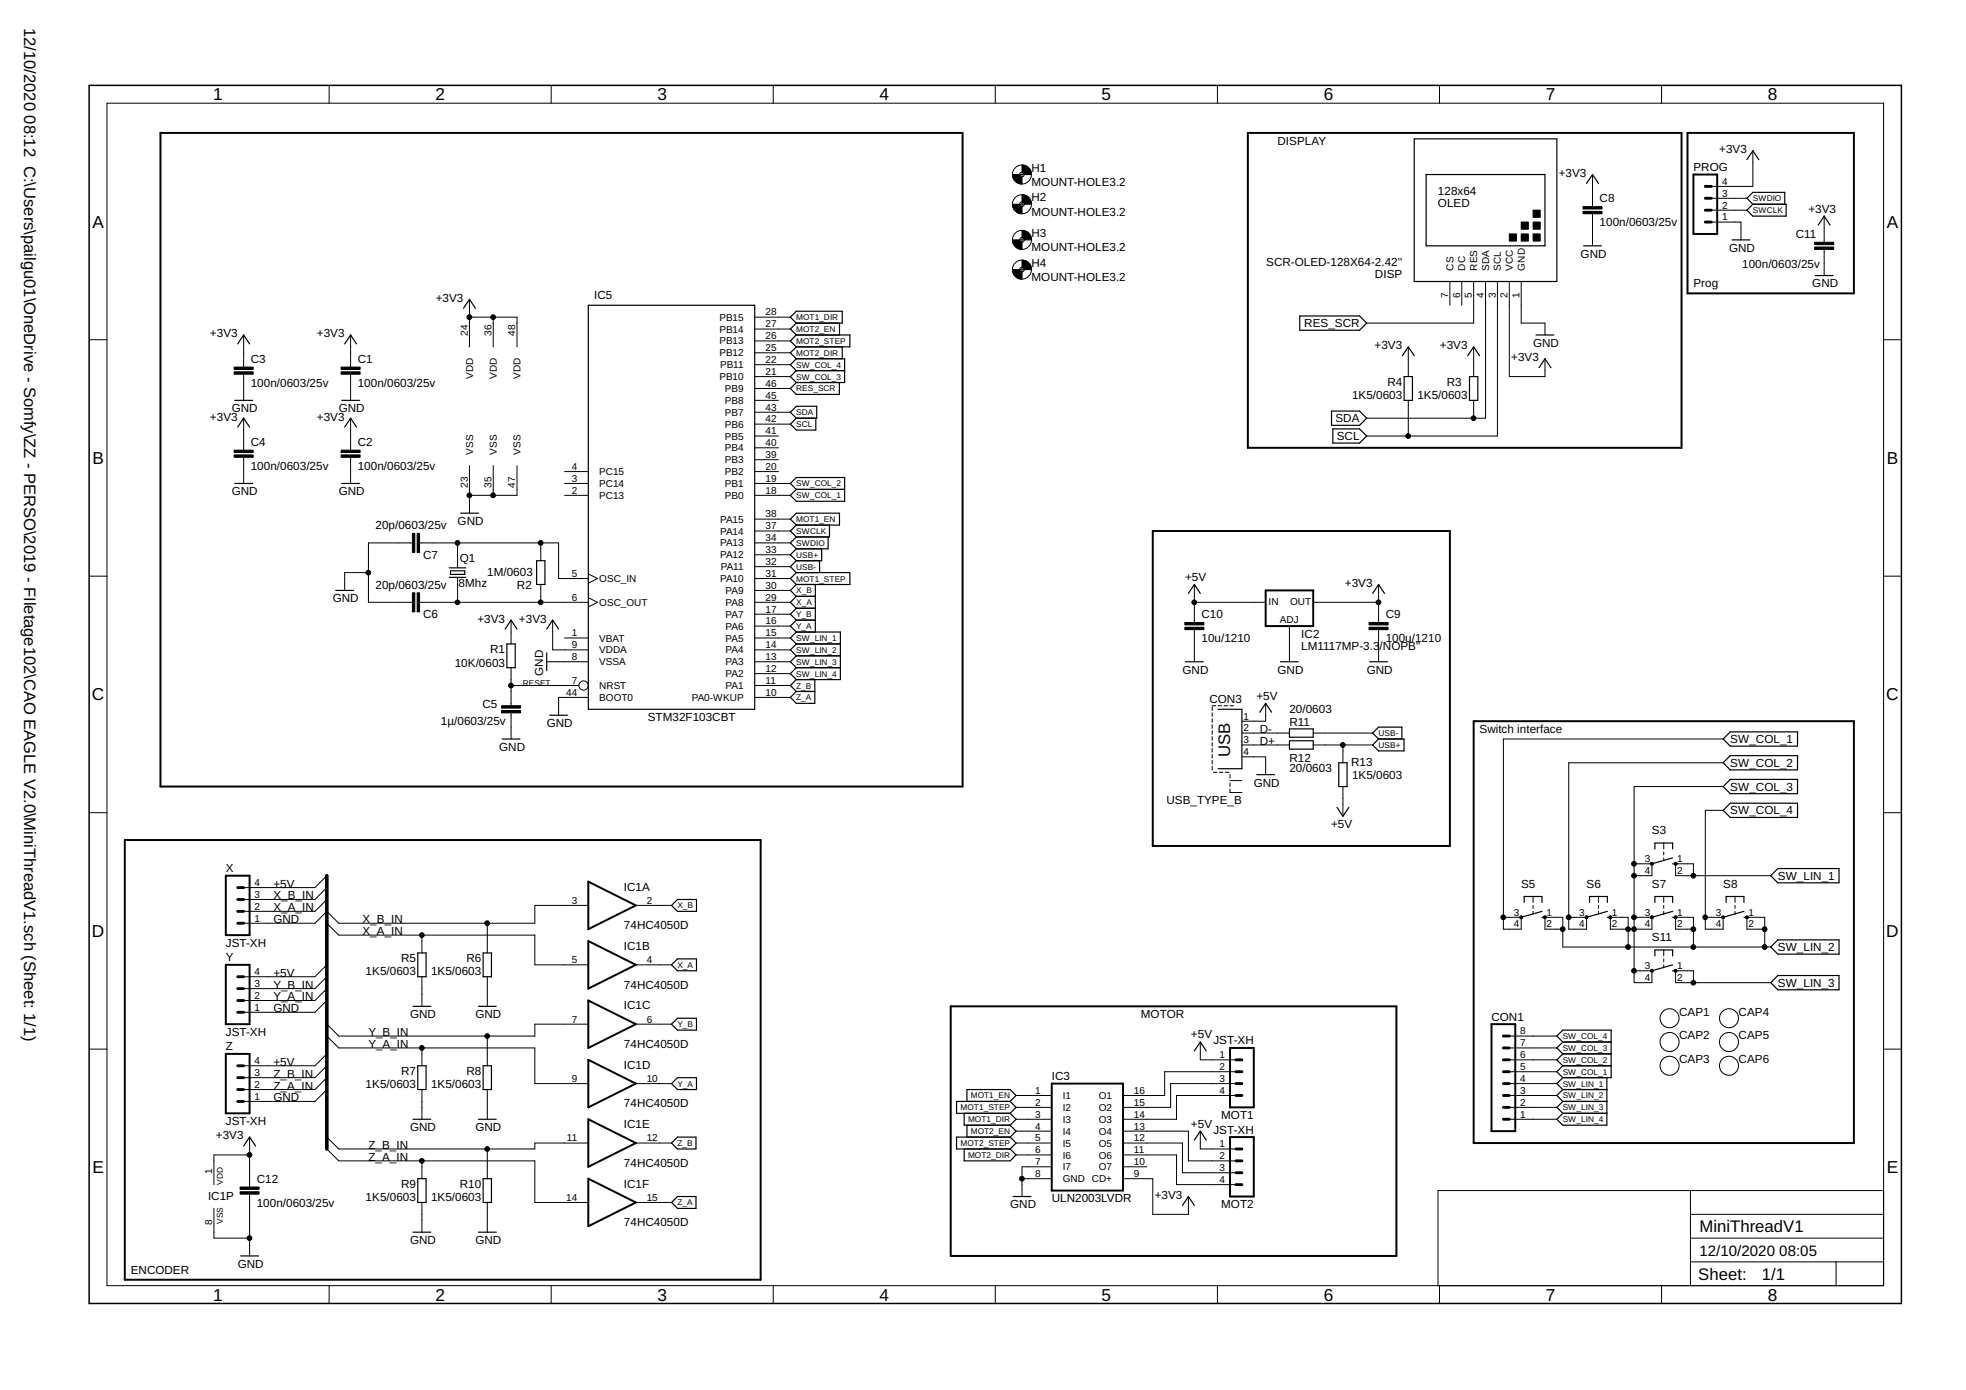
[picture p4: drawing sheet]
<svg xmlns="http://www.w3.org/2000/svg" width="420mm" height="297mm" viewBox="0 0 420 297" stroke-linecap="round" stroke-linejoin="round" font-family="sans-serif">
<g fill="none" stroke="#000" stroke-width=".42">
<path d="M34.3 28.4h171.4v139.7h-171.4zM266.7 28.4h92.7v67.3h-92.7zM360.6 28.4h35.6v34.3h-35.6zM361.9 37.3h5.1v12.7h-5.1zM246.4 113.5h63.5v67.3h-63.5zM270.5 126.2h10.1v7.6h-10.1zM314.9 154.1h81.3v90.2h-81.3zM26.7 179.5h135.9v94h-135.9zM48.3 187.1h5v12.7h-5zM125.7 188.4l10.2 5.1-10.2 5.1zM48.3 206.2h5v12.7h-5zM125.7 201.1l10.2 5.1-10.2 5.1z"/>
<path d="M125.7 213.8l10.2 5.1-10.2 5zM203.2 215.1h95.2v53.3h-95.2zM318.7 218.9h5.1v22.8h-5.1zM48.3 225.2h5v12.7h-5zM125.7 226.5l10.2 5.1-10.2 5zM125.7 239.2l10.2 5.1-10.2 5zM224.8 231.6h15.2v22.8h-15.2zM262.9 223.9h5v12.7h-5zM125.7 251.9l10.2 5.1-10.2 5zM262.9 243h5v12.7h-5z"/>
</g>
<g fill="none" stroke="#000" stroke-width=".25">
<path d="M302.2 29.7h30.5v30.5h-30.5zM304.8 37.3h25.4v15.2h-25.4zM339.1 39.2l1.2-1.9 1.3 1.9M373.3 34.1l1.3-1.9 1.3 1.9M338.4 52.5h3.8M370.2 51.3h3.8M373.3 44.9l1.3-1.3h7.1v2.6h-7.1zM374.6 43.6l-1.3-1.2 1.3-1.3h6.8v2.5M387.9 58.9h3.9M388.6 48.1l1.2-1.9 1.3 1.9M50.8 73.5l1.3-1.9 1.2 1.9M73.7 73.5l1.2-1.9 1.3 1.9"/>
<path d="M99.1 65.9l1.2-1.9 1.3 1.9M125.7 65.2h35.6v86.4h-35.6zM168.9 67.8l1.3-1.3h9.8v2.5h-9.8zM170.2 71.6h11.4v2.5h-11.4M170.2 69l-1.3 1.3 1.3 1.3M170.2 71.6l-1.3 1.3 1.3 1.2M170.2 74.1l-1.3 1.3 1.3 1.3M170.2 76.7h10.3v5h-10.3M170.2 79.2l-1.3 1.3 1.3 1.2M170.2 79.2h10.3M170.2 76.7l-1.3 1.2 1.3 1.3M179.4 69v2.6"/>
<path d="M180 74.1v2.6M277.8 67.5h12.8l1.5 1.5-1.5 1.6h-12.8zM299.7 76l1.3-1.9 1.2 1.9M313.7 76l1.2-1.9 1.3 1.9M328.3 71.6h3.8M328.9 78.6l1.3-1.9 1.2 1.9M50.2 85.6h3.8M50.8 91.3l1.3-1.9 1.2 1.9M73 85.6h3.8M73.7 91.3l1.2-1.9 1.3 1.9M168.9 88.1l1.3-1.3h4.3v2.6h-4.3zM170.2 89.4l-1.3 1.2 1.3 1.3h4.1v-2.5"/>
<path d="M170.2 81.7l-1.3 1.3 1.3 1.3h9.2v-2.6M284.6 87.8h6l1.5 1.6-1.5 1.5h-6zM284.8 91.7h5.8l1.5 1.5-1.5 1.5h-5.8zM300.1 80.5h1.8v5.1h-1.8zM314 80.5h1.8v5.1h-1.8zM50.2 103.3h3.8M73 103.3h3.8M98.4 109.7h3.8M114.7 119.8h1.8v5.1h-1.8zM168.9 110.9l1.3-1.2h9.2v2.5h-9.2zM168.9 103.3l1.3-1.3h10.3v5.1h-10.3l-1.3-1.2 1.3-1.3zM170.2 112.2l-1.3 1.3 1.3 1.2"/>
<path d="M170.2 114.7l-1.3 1.3 1.3 1.3M170.2 104.6h10.3M170.2 117.3l-1.3 1.3 1.3 1.2M170.2 119.8l-1.3 1.3 1.3 1.3M175.2 119.8v2.6M175.6 117.3v2.5h-5.4M177 114.7v2.6h-6.8M177.3 112.2v2.5h-7.1M71.8 126.2h3.8M96 121.3h3.6M96 123.4h3.6M96.3 122h3v.7h-3z"/>
<path d="M108 134.4l1.2-1.9 1.3 1.9M108.3 137.6h1.8v5.1h-1.8zM116.8 139.5v3.8M116.8 134.4l1.3-1.9 1.3 1.9M170.2 132.5l-1.3 1.3 1.3 1.3M170.2 132.5h4M170.2 135.1h9.4v10.1h-9.4M170.2 130l-1.3 1.3 1.3 1.2M170.2 130h4M170.2 127.4l-1.3 1.3 1.3 1.3M170.2 127.4h4M170.2 124.9l-1.3 1.3 1.3 1.2"/>
<path d="M170.2 122.4h11.4v2.5h-11.4M170.2 122.4l-1.3 1.2 1.3 1.3M170.2 135.1l-1.3 1.2 1.3 1.3M170.2 137.6h9.4M170.2 137.6l-1.3 1.3 1.3 1.2M174.2 124.9v10.2M254 126.8l1.2-1.9 1.3 1.9M293.3 126.8l1.3-1.9 1.3 1.9M107.3 157.9h3.8M117.5 152.8h3.8M170.2 147.8h3.9M170.2 145.2l-1.3 1.3 1.3 1.3"/>
<path d="M170.2 140.1h9.4M170.2 140.1l-1.3 1.3 1.3 1.3M170.2 142.7h9.4M170.2 142.7l-1.3 1.3 1.3 1.2M174.1 145.2v5.1h-3.9l-1.3-1.3 1.3-1.2M253.3 141.4h3.9M260.3 151.6h5.1v12.7h-5.1M269.2 152.2l1.3-1.9 1.3 1.9M273.7 141.4h3.8M275.6 155.8h5v1.7h-5zM275.6 158.3h5v1.8h-5zM292.7 141.4h3.8"/>
<path d="M293.3 159.2l1.3-1.3h5.5v2.6h-5.5zM294.6 157.9l-1.3-1.2 1.3-1.3h5v2.5M369.8 156.4h14.4v3h-14.4l-1.5-1.5zM268.6 165.5h3.8M285.7 172.5l1.3 1.9 1.3-1.9M286.1 163h1.8v5.1h-1.8zM369.8 161.5h14.4v3h-14.4l-1.5-1.5zM369.8 166.6h14.4v3h-14.4l-1.5-1.5zM369.8 171.6h14.4v3.1h-14.4l-1.5-1.5zM143.5 193.5l1.3-1.3h4v2.6h-4zM325.7 192.8v-1.2h3.8v1.2M329.5 196h.7"/>
<path d="M329.5 194.8l-4.4 1.2M339.7 192.8v-1.2h3.8v1.2M343.5 196h.6M343.5 194.8l-4.4 1.2M353.7 192.8v-1.2h3.8v1.2M353.7 181.4v-1.3h3.8v1.3M357.5 196h.6M357.5 194.8l-4.5 1.2M357.5 184.6h.6M357.5 183.3l-4.5 1.3M368.9 192.8v-1.2h3.8v1.2M372.7 196h.6"/>
<path d="M372.7 194.8l-4.4 1.2M379.9 185.6h13.1v3.1h-13.1l-1.5-1.6zM88.3 215.1h3.8M89.3 203.6h1.8v5.1h-1.8zM102.2 215.1h3.8M103.3 203.6h1.7v5.1h-1.7zM143.5 206.2l1.3-1.3h4v2.6h-4zM143.5 218.9l1.3-1.3h4v2.5h-4zM353.7 204.3v-1.3h3.8v1.3M357.5 207.5h.6M357.5 206.2l-4.5 1.3M379.9 200.9h13.1v3h-13.1l-1.5-1.5z"/>
<path d="M379.9 208.5h13.1v3h-13.1l-1.5-1.5zM88.3 239.2h3.8M89.3 227.8h1.8v5h-1.8zM102.2 239.2h3.8M103.3 227.8h1.7v5h-1.7zM143.5 231.6l1.3-1.3h4v2.5h-4zM206.1 237.9v2.6h9.8M206.7 235.4v-2.6h9.2l1.2 1.3-1.2 1.3M215.9 235.4h-11.5v2.5h11.5M215.9 235.4l1.2 1.2-1.2 1.3M215.9 237.9l1.2 1.3-1.2 1.3M255.2 224.6l1.3-1.9 1.3 1.9"/>
<path d="M334 222.7l-1.3-1.3 1.3-1.3h10.3v10.2h-10.3M334 232.8h9.4M334 235.4h9.4M334 237.9h9.4M334 227.8l-1.3 1.2 1.3 1.3M334 227.8h10.3M334 225.2l-1.3 1.3 1.3 1.3M334 225.2h10.3M334 222.7l-1.3 1.2 1.3 1.3M334 222.7h10.3M334 230.3l-1.3 1.3 1.3 1.2M334 232.8l-1.3 1.3 1.3 1.3"/>
<path d="M334 235.4l-1.3 1.2 1.3 1.3M343.4 230.3v10.2h-9.4l-1.3-1.3 1.3-1.3M52.1 244.9l1.2-1.9 1.3 1.9M89.3 251.9h1.8v5.1h-1.8zM103.3 251.9h1.7v5.1h-1.7zM143.5 257l1.3-1.3h3.9v2.5h-3.9zM143.5 244.3l1.3-1.3h3.9v2.5h-3.9zM206.1 245.5v2.6h9.8l1.2-1.3-1.2-1.3M206.7 240.5v2.5M215.9 243h-11.5v2.5h11.5M215.9 240.5l1.2 1.2-1.2 1.3M215.9 243l1.2 1.3-1.2 1.2"/>
<path d="M216.5 255.7h3.8M252.7 257.6l1.3-1.9 1.2 1.9M255.2 243.6l1.3-1.9 1.3 1.9M51.4 268.4h3.8M88.3 263.3h3.8M102.2 263.3h3.8"/>
</g>
<g fill="none" stroke="#000" stroke-width=".21">
<path d="M70.3 18.2v3.9M117.8 18.2v3.9M165.2 18.2v3.9M212.7 18.2v3.9M260.2 18.2v3.9M307.6 18.2v3.9M355.1 18.2v3.9M22.9 22.1h379.6v252.6h-379.6zM217.9 37.3h1M218.4 36.8v1M340.3 37.3v6.9M374.6 32.2v7.6h-8.9"/>
<path d="M217.9 43.6h1M217.9 51.3h1M217.9 57.6h1M218.4 43.1v1.1M218.4 50.8v1M218.4 57.1v1M340.3 45.7v6.8M365.7 47.5h6.4v3.8M365.7 44.9h7.6M365.7 42.4h7.6M389.8 46.2v5.6M389.8 53.3v5.6"/>
<path d="M19.1 72.6h3.8M52.1 71.6v6.8M52.1 80v5.6M74.9 71.6v6.8M74.9 80v5.6M100.3 67.8h10.2v6.3M100.3 64v10.1M105.4 67.8v6.3M161.3 77.9h7.6M161.3 75.4h7.6M161.3 72.9h7.6M161.3 70.3h7.6"/>
<path d="M161.3 67.8h7.6M301 74.1v6.4M309.9 60.2v5M312.4 60.2v5M314.9 60.2v8.8h-22.8M314.9 74.1v6.4M317.5 60.2v29.2h-25.4M320 60.2v33h-27.9M322.6 60.2v20.3h7.6v-3.8M325.1 60.2v8.8h5.1v2.6M402.5 72.6h3.9M52.1 89.4v6.8"/>
<path d="M52.1 97.7v5.6M74.9 89.4v6.8M74.9 97.7v5.6M100.3 99.5v10.2M105.4 99.5v6.4M110.5 99.5v6.4h-10.2M161.3 98.2h5.1M161.3 95.7h5.1M161.3 93.2h5.1M161.3 90.6h7.6M161.3 88.1h7.6M161.3 85.6h5.1"/>
<path d="M161.3 83h7.6M161.3 80.5h7.6M301 85.6v7.6M314.9 85.6v3.8M88.1 116h-9.4v12.7h9.4M89.7 116h29.7v7.6h6.3M97.8 116v5.3M115.6 116v3.8M120.7 105.9h5M120.7 103.3h5M120.7 100.8h5M161.3 116h7.6"/>
<path d="M161.3 113.5h7.6M161.3 105.9h7.6M161.3 110.9h7.6M161.3 103.3h7.6M161.3 100.8h5.1M161.3 118.6h7.6M19.1 123.1h3.8M78.7 122.4h-5v3.8M89.7 128.7h36M97.8 123.4v5.3M109.2 132.5v5.1M115.6 124.9v3.8"/>
<path d="M118.1 132.5v6.4h7.6M120.7 136.3h5M125.7 122.6l2 1-2 1M125.7 127.7l2 1-2 1M161.3 128.7h7.6M161.3 138.9h7.6M161.3 136.3h7.6M161.3 133.8h7.6M161.3 131.3h7.6M161.3 126.2h7.6M161.3 123.6h7.6M161.3 121.1h7.6"/>
<path d="M255.2 128.7h15.3M255.2 124.9v8.1M255.2 134.6v6.8M275.6 133.8v7.6M280.6 128.7h14M294.6 124.9v8.1M294.6 134.6v6.8M402.5 123.1h3.9M109.2 142.7v8.1M109.2 152.3v5.6M109.2 146.5h14.5M116.8 141.4h8.9"/>
<path d="M125.7 149h-6.3v3.8M161.3 149h7.6M161.3 146.5h7.6M161.3 144h7.6M161.3 141.4h7.6M259.1 151.1v.7M259.1 152.3v.8M259.1 153.6v.8M259.1 154.9v.7M259.1 156.1v.8M259.1 157.4v.8M259.1 158.7v.7"/>
<path d="M259.1 160v.7M259.1 150.8h.7M260.3 150.8h.8M261.6 150.8h.8M262.9 150.8h.7M265.4 156.7h10.2M265.4 159.2h10.2M270.5 150.3v3.8h-5.1M280.6 156.7h12.7M280.6 159.2h12.7M287 159.2v3.8M368.3 157.9h-47v40.7h3.8v-2.6h-3.8"/>
<path d="M19.1 173.7h3.8M259.1 161.2v.8M259.1 162.5v.8M259.1 163.8v.7M259.3 165h.8M260.6 165h.7M261.9 165h.7M262.9 165.5v.8M262.9 167.3v.8M262.9 168.6v.8h2.5M262.9 166.8h2.5M265.4 161.7h5.1v3.8"/>
<path d="M287 168.1v6.3M368.3 163h-33v35.6h3.8v-2.6h-3.8M368.3 173.2h-3.9v25.4h3.9v-2.6h-3.9M368.3 168.1h-19.1v41.9h3.8v-2.5h-3.8M402.5 173.7h3.9M69.9 192.2l-2.6 2.6h-15.2M69.9 189.7l-2.6 2.5h-15.2M69.9 187.1l-2.6 2.6h-15.2M69.9 197.3l2.5 2.5h41.9v6.4h11.4M90.2 199.8v3.8M104.1 197.3v6.3M125.7 193.5h-11.4v3.8h-41.9l-2.5-2.5-2.6 2.5h-15.2"/>
<path d="M135.9 193.5h7.6M327.6 191.6v1.2M327.6 193.5v.6M327.6 194.8v.6M334 198.6h-3.8v-2.6h3.8v6.4h44.4M341.6 191.6v1.2M341.6 193.5v.6M341.6 194.8v.6M348 198.6h-3.9v-2.6h3.9v6.4M349.2 196h3.8v2.6h-3.8M349.2 184.6h3.8v2.5h-3.8M355.6 180.1v1.3"/>
<path d="M355.6 182.1v.6M355.6 183.3v.7M355.6 191.6v1.2M355.6 193.5v.6M355.6 194.8v.6M361.9 198.6h-3.8v-2.6h3.8v6.4M361.9 187.1v-2.5h-3.8v2.5h20.3M370.8 191.6v1.2M370.8 193.5v.6M370.8 194.8v.6M377.1 198.6h-3.8v-2.6h3.8v6.4M69.9 218.9l2.5 2.5h41.9v-2.5h11.4"/>
<path d="M69.9 213.8l-2.6 2.5h-15.2M69.9 211.3l-2.6 2.5h-15.2M69.9 208.7l-2.6 2.6h-15.2M69.9 206.2l-2.6 2.5h-15.2M90.2 208.7v6.4M104.1 208.7v6.4M135.9 206.2h7.6M135.9 218.9h7.6M355.6 203v1.3M355.6 204.9v.6M355.6 206.2v.6M361.9 210v-2.5h-3.8v2.5h20.3"/>
<path d="M19.1 224.2h3.8M69.9 221.4l2.5 2.5h41.9v7.7h11.4M69.9 232.8l-2.6 2.6h-15.2M69.9 230.3l-2.6 2.5h-15.2M69.9 227.8l-2.6 2.5h-15.2M69.9 225.2l-2.6 2.6h-15.2M90.2 223.9v3.9M90.2 232.8v6.4M104.1 221.4v6.4M104.1 232.8v6.4M135.9 231.6h7.6M217.1 239.2h7.7"/>
<path d="M217.1 236.6h7.7M217.1 234.1h7.7M256.5 222.7v3.8h7.6M264.1 234.1h-12.7v5.1h-11.4M264.1 231.6h-13.9v5h-10.2M264.1 229h-15.2v5.1h-8.9M322.6 239.2h10.1M322.6 236.6h10.1M322.6 234.1h10.1M322.6 231.6h10.1M322.6 229h10.1M322.6 226.5h10.1"/>
<path d="M322.6 223.9h10.1M322.6 221.4h10.1M402.5 224.2h3.9M45.7 258.2v6.4h7.6M53.3 243v10.7M53.3 255.2v13.2M53.3 246.8h-7.6v6.4M69.9 243l2.5 2.5h41.9v-1.2h11.4M69.9 245.5l2.5 2.6h41.9v8.9h11.4M90.2 248.1v3.8M90.2 257v6.3M104.1 245.5v6.4"/>
<path d="M104.1 257v6.3M135.9 244.3h7.6M135.9 257h7.6M217.1 241.7h7.7M217.1 244.3h7.7M217.1 246.8h7.7M218.4 251.9h6.4M224.8 249.3h-6.4v6.4M240 251.9h6.4v7.6h7.6v-3.8M240 241.7h14v6.4h10.1M240 244.3h12.7v6.3h11.4M240 246.8h11.4v6.4h12.7"/>
<path d="M240 249.3h5.1M256.5 241.7v3.8h7.6M361.3 254.4v20.3M361.3 259.5h41.2M402.5 254.4h-95.2v20.3M70.3 274.7v3.9M117.8 274.7v3.9M165.2 274.7v3.9M212.7 274.7v3.9M260.2 274.7v3.9M307.6 274.7v3.9M355.1 274.7v3.9"/>
<path d="M361.3 269.7h41.2M361.3 264.6h41.2M392.4 269.7v5"/>
<circle cx="218.4" cy="37.3" r=".51"/>
<circle cx="218.4" cy="37.3" r="2.03"/>
<circle cx="218.4" cy="43.6" r="2.03"/>
<circle cx="218.4" cy="57.6" r=".51"/>
<circle cx="218.4" cy="57.6" r="2.03"/>
<circle cx="218.4" cy="51.3" r="2.03"/>
<circle cx="218.4" cy="43.6" r=".51"/>
<circle cx="218.4" cy="51.3" r=".51"/>
<circle cx="124.7" cy="146.5" r=".99"/>
<circle cx="356.8" cy="217.6" r="2.03"/>
<circle cx="369.5" cy="217.6" r="2.03"/>
<circle cx="356.8" cy="227.8" r="2.03"/>
<circle cx="356.8" cy="222.7" r="2.03"/>
<circle cx="369.5" cy="222.7" r="2.03"/>
<circle cx="369.5" cy="227.8" r="2.03"/>
</g>
<g fill="#000" stroke="#000" stroke-width=".21">
<path d="M322.6 50h1.5v1.5h-1.5zM325.1 50h1.5v1.5h-1.5zM325.1 47.5h1.5v1.5h-1.5zM327.6 50h1.6v1.5h-1.6zM327.6 47.5h1.6v1.5h-1.6zM327.6 44.9h1.6v1.5h-1.6zM338.3 45.2h4.1v.5h-4.1zM338.3 44.2h4.1v.5h-4.1zM387.8 52.8h4.1v.5h-4.1zM387.8 51.8h4.1v.5h-4.1zM50 79.5h4.1v.5h-4.1zM50 78.4h4.1v.6h-4.1z"/>
<path d="M72.9 79.5h4.1v.5h-4.1zM72.9 78.4h4.1v.6h-4.1zM50 97.2h4.1v.5h-4.1zM50 96.2h4.1v.5h-4.1zM72.9 97.2h4.1v.5h-4.1zM72.9 96.2h4.1v.5h-4.1zM88.1 114h.5v4h-.5zM89.2 114h.5v4h-.5zM88.1 126.7h.5v4h-.5zM89.2 126.7h.5v4h-.5zM253.2 134h4.1v.6h-4.1zM253.2 133h4.1v.5h-4.1z"/>
<path d="M292.6 134h4.1v.6h-4.1zM292.6 133h4.1v.5h-4.1zM107.2 151.8h4.1v.5h-4.1zM107.2 150.8h4.1v.5h-4.1zM51.3 254.7h4.1v.5h-4.1zM51.3 253.7h4.1v.5h-4.1z"/>
</g>
<g fill="#000" stroke="#000" stroke-width=".21">
<path d="M216.4 37.3h1.5l.1 .3 .4 .2v1.5a2 2 0 0 1-2-2z" fill-rule="evenodd"/>
<path d="M218.4 35.3a2 2 0 0 1 2.1 2h-1.6l-.1-.3-.4-.2z" fill-rule="evenodd"/>
<path d="M216.4 43.6h1.5l.1 .3 .4 .3v1.5a2.04 2.04 0 0 1-2-2.1z" fill-rule="evenodd"/>
<path d="M216.4 51.3h1.5l.1 .3 .4 .2v1.5a2.04 2.04 0 0 1-2-2z" fill-rule="evenodd"/>
<path d="M216.4 57.6h1.5l.1 .3 .4 .2v1.5a2.04 2.04 0 0 1-2-2z" fill-rule="evenodd"/>
<path d="M218.4 41.6a2 2 0 0 1 2.1 2h-1.6l-.1-.3-.4-.2z" fill-rule="evenodd"/>
<path d="M218.4 49.2a2 2 0 0 1 2.1 2.1h-1.6l-.1-.3-.4-.2z" fill-rule="evenodd"/>
<path d="M218.4 55.6a2 2 0 0 1 2.1 2h-1.6l-.1-.3-.4-.2z" fill-rule="evenodd"/>
<path d="M352.8 195.8h.5v.5h-.5z" fill-rule="evenodd"/>
<path d="M352.8 184.4h.5v.4h-.5z" fill-rule="evenodd"/>
<path d="M357.9 195.8h.5v.5h-.5z" fill-rule="evenodd"/>
<path d="M357.9 184.4h.5v.4h-.5z" fill-rule="evenodd"/>
<path d="M352.8 207.2h.5v.5h-.5z" fill-rule="evenodd"/>
<path d="M357.9 207.2h.5v.5h-.5z" fill-rule="evenodd"/>
<circle cx="100.3" cy="67.8" r=".51"/>
<circle cx="105.4" cy="67.8" r=".51"/>
<circle cx="300.9" cy="93.2" r=".51"/>
<circle cx="314.9" cy="89.4" r=".51"/>
<circle cx="97.8" cy="116" r=".51"/>
<circle cx="100.3" cy="105.9" r=".51"/>
<circle cx="105.4" cy="105.9" r=".51"/>
<circle cx="115.5" cy="116" r=".51"/>
<circle cx="78.7" cy="122.4" r=".51"/>
<circle cx="97.8" cy="128.7" r=".51"/>
<circle cx="115.5" cy="128.7" r=".51"/>
<circle cx="255.2" cy="128.7" r=".51"/>
<circle cx="294.6" cy="128.7" r=".51"/>
<circle cx="109.2" cy="146.5" r=".51"/>
<circle cx="287" cy="159.2" r=".51"/>
<circle cx="90.1" cy="199.8" r=".51"/>
<circle cx="104.1" cy="197.3" r=".51"/>
<circle cx="321.3" cy="196" r=".51"/>
<circle cx="325.1" cy="196" r=".33"/>
<circle cx="330.2" cy="196" r=".33"/>
<circle cx="334" cy="198.6" r=".51"/>
<circle cx="335.2" cy="196" r=".51"/>
<circle cx="339.1" cy="196" r=".33"/>
<circle cx="344.1" cy="196" r=".33"/>
<circle cx="347.9" cy="198.6" r=".51"/>
<circle cx="349.2" cy="196" r=".51"/>
<circle cx="349.2" cy="198.6" r=".51"/>
<circle cx="349.2" cy="187.1" r=".51"/>
<circle cx="349.2" cy="184.6" r=".51"/>
<circle cx="361.9" cy="187.1" r=".51"/>
<circle cx="361.9" cy="198.6" r=".51"/>
<circle cx="364.4" cy="196" r=".51"/>
<circle cx="368.3" cy="196" r=".33"/>
<circle cx="373.3" cy="196" r=".33"/>
<circle cx="377.1" cy="198.6" r=".51"/>
<circle cx="347.9" cy="202.4" r=".51"/>
<circle cx="349.2" cy="207.5" r=".51"/>
<circle cx="361.9" cy="202.4" r=".51"/>
<circle cx="361.9" cy="210" r=".51"/>
<circle cx="377.1" cy="202.4" r=".51"/>
<circle cx="90.1" cy="223.9" r=".51"/>
<circle cx="104.1" cy="221.4" r=".51"/>
<circle cx="53.3" cy="246.8" r=".51"/>
<circle cx="90.1" cy="248.1" r=".51"/>
<circle cx="104.1" cy="245.5" r=".51"/>
<circle cx="218.4" cy="251.9" r=".51"/>
<circle cx="53.3" cy="264.6" r=".51"/>
</g>
<path d="M19.1 18.2h387.3v260.4h-387.3z" fill="none" stroke="#000" stroke-width=".32"/>
<g fill="none" stroke="#000" stroke-width=".61">
<path d="M364.4 39.8h1.3M364.4 42.4h1.3M364.4 44.9h1.3M364.4 47.5h1.3M50.8 192.2h1.3M50.8 194.8h1.3M50.8 197.3h1.3M50.8 189.7h1.3M50.8 211.3h1.3M50.8 213.8h1.3M50.8 216.3h1.3M50.8 208.7h1.3"/>
<path d="M50.8 230.3h1.3M50.8 232.8h1.3M50.8 235.4h1.3M50.8 227.8h1.3M264.1 234.1h1.3M264.1 229h1.3M264.1 231.6h1.3M264.1 226.5h1.3M321.3 234.1h1.3M321.3 236.6h1.3M321.3 239.2h1.3M321.3 229h1.3"/>
<path d="M321.3 231.6h1.3M321.3 221.4h1.3M321.3 223.9h1.3M321.3 226.5h1.3M264.1 250.6h1.3M264.1 248.1h1.3M264.1 245.5h1.3M264.1 253.2h1.3"/>
</g>
<path d="M69.9 187.1v58.4" fill="none" stroke="#000" stroke-width=".76"/>
<g font-size="3.7">
<text x="45.6" y="21.4">1</text>
<text x="93" y="21.4">2</text>
<text x="140.5" y="21.4">3</text>
<text x="188" y="21.4">4</text>
<text x="235.4" y="21.4">5</text>
<text x="282.9" y="21.4">6</text>
<text x="330.3" y="21.4">7</text>
<text x="377.8" y="21.4">8</text>
<text x="19.7" y="48.6">A</text>
<text x="403.2" y="48.6">A</text>
<text x="19.7" y="99.2">B</text>
<text x="403.2" y="99.2">B</text>
<text x="19.6" y="149.7">C</text>
<text x="403.1" y="149.7">C</text>
<text x="19.6" y="200.2">D</text>
<text x="403.1" y="200.2">D</text>
<text x="19.7" y="250.8">E</text>
<text x="403.2" y="250.8">E</text>
<text x="45.6" y="277.9">1</text>
<text x="93" y="277.9">2</text>
<text x="140.5" y="277.9">3</text>
<text x="188" y="277.9">4</text>
<text x="235.4" y="277.9">5</text>
<text x="282.9" y="277.9">6</text>
<text x="330.3" y="277.9">7</text>
<text x="377.8" y="277.9">8</text>
</g>
<g font-size="3.6">
<text x="262.9" y="161.7" transform="rotate(-90 262.9 161.7)">USB</text>
<text x="363.2" y="263.3">MiniThreadV1</text>
<text x="362.9" y="273.6">Sheet:</text>
<text x="376.5" y="273.5">1/1</text>
</g>
<g font-size="3.5">
<text x="5.2" y="6" transform="rotate(90 5.2 6)">12/10/2020</text>
<text x="5.2" y="24.7" transform="rotate(90 5.2 24.7)">08:12 C:\Users\pailgu01\OneDrive - Somfy\ZZ - PERSO\2019 - FIletage102\CAO EAGLE V2.0\MiniThreadV1.sch (Sheet: 1/1)</text>
</g>
<g font-size="3.2">
<text x="363.2" y="268.4">12/10/2020</text>
<text x="380.2" y="268.4">08:05</text>
</g>
<g font-size="2.5">
<text x="273" y="30.9">DISPLAY</text>
<text x="367.4" y="32.7">+3V3</text>
<text x="220.5" y="39.8">MOUNT-HOLE3.2</text>
<text x="220.5" y="36.7">H1</text>
<text x="307.3" y="41.6">128x64</text>
<text x="333.1" y="37.8">+3V3</text>
<text x="361.9" y="36.5">PROG</text>
<text x="220.5" y="46.1">MOUNT-HOLE3.2</text>
<text x="220.5" y="43.1">H2</text>
<text x="307.3" y="44.2">OLED</text>
<text x="341.9" y="43.3">C8</text>
<text x="386.5" y="45.4">+3V3</text>
<text x="220.5" y="53.7">MOUNT-HOLE3.2</text>
<text x="220.5" y="50.7">H3</text>
<text x="341.9" y="48.3">100n/0603/25v</text>
<text x="369.5" y="53.8">GND</text>
<text x="383.8" y="50.9">C11</text>
<text x="220.5" y="57">H4</text>
<text x="270.6" y="56.8">SCR-OLED-128X64-2.42''</text>
<text x="293.9" y="59.4">DISP</text>
<text x="337.8" y="55.1">GND</text>
<text x="372.3" y="57.2">100n/0603/25v</text>
<text x="93.1" y="64.5">+3V3</text>
<text x="127" y="64">IC5</text>
<text x="220.5" y="60.1">MOUNT-HOLE3.2</text>
<text x="361.9" y="61.4">Prog</text>
<text x="387.3" y="61.4">GND</text>
<text x="278.7" y="69.9">RES_SCR</text>
<text x="44.9" y="72.1">+3V3</text>
<text x="53.6" y="77.5">C3</text>
<text x="67.7" y="72.1">+3V3</text>
<text x="76.5" y="77.5">C1</text>
<text x="293.8" y="74.6">+3V3</text>
<text x="307.7" y="74.6">+3V3</text>
<text x="323" y="77.2">+3V3</text>
<text x="327.6" y="74.1">GND</text>
<text x="53.6" y="82.6">100n/0603/25v</text>
<text x="76.5" y="82.6">100n/0603/25v</text>
<text x="296.5" y="82.5">R4</text>
<text x="309.2" y="82.5">R3</text>
<text x="44.9" y="89.9">+3V3</text>
<text x="49.5" y="88.1">GND</text>
<text x="67.7" y="89.9">+3V3</text>
<text x="72.4" y="88.1">GND</text>
<text x="288.9" y="85.3">1K5/0603</text>
<text x="302.9" y="85.3">1K5/0603</text>
<text x="53.6" y="95.3">C4</text>
<text x="76.5" y="95.3">C2</text>
<text x="285.4" y="90.2">SDA</text>
<text x="285.7" y="94.1">SCL</text>
<text x="53.6" y="100.4">100n/0603/25v</text>
<text x="76.5" y="100.4">100n/0603/25v</text>
<text x="49.5" y="105.9">GND</text>
<text x="72.4" y="105.9">GND</text>
<text x="80.3" y="113.1">20p/0603/25v</text>
<text x="97.8" y="112.2">GND</text>
<text x="90.4" y="119.4">C7</text>
<text x="80.3" y="125.8">20p/0603/25v</text>
<text x="98" y="125.4">8Mhz</text>
<text x="98.3" y="120.1">Q1</text>
<text x="104.1" y="123.1">1M/0603</text>
<text x="110.5" y="126">R2</text>
<text x="253.3" y="124.1">+5V</text>
<text x="287.4" y="125.4">+3V3</text>
<text x="71.1" y="128.7">GND</text>
<text x="90.4" y="132.1">C6</text>
<text x="102" y="133">+3V3</text>
<text x="110.9" y="133">+3V3</text>
<text x="256.8" y="137.2">10u/1210</text>
<text x="256.8" y="132.1">C10</text>
<text x="278.1" y="136.3">IC2</text>
<text x="296.1" y="137.2">100u/1210</text>
<text x="296.1" y="132.1">C9</text>
<text x="97.2" y="142.4">10K/0603</text>
<text x="104.8" y="139.6">R1</text>
<text x="252.7" y="144">GND</text>
<text x="273" y="144">GND</text>
<text x="278.1" y="138.9">LM1117MP-3.3</text>
<text x="292.1" y="144">GND</text>
<text x="294.9" y="138.9">/NOPB&quot;</text>
<text x="116.1" y="144.4" transform="rotate(-90 116.1 144.4)">GND</text>
<text x="268.5" y="149.5">+5V</text>
<text x="94.2" y="155">1µ/0603/25v</text>
<text x="103.1" y="151.2">C5</text>
<text x="116.8" y="155.4">GND</text>
<text x="138.4" y="154.1">STM32F103CBT</text>
<text x="258.5" y="150.3">CON3</text>
<text x="275.6" y="152.3">20/0603</text>
<text x="275.6" y="155.2">R11</text>
<text x="106.7" y="160.5">GND</text>
<text x="269.2" y="159.2">D+</text>
<text x="269.2" y="156.7">D-</text>
<text x="316.2" y="156.7">Switch interface</text>
<text x="369.8" y="158.8">SW_COL_1</text>
<text x="275.6" y="165">20/0603</text>
<text x="275.6" y="162.8">R12</text>
<text x="288.8" y="163.7">R13</text>
<text x="288.9" y="166.6">1K5/0603</text>
<text x="369.8" y="163.9">SW_COL_2</text>
<text x="249.3" y="171.9">USB_TYPE_B</text>
<text x="267.9" y="168.1">GND</text>
<text x="369.8" y="169">SW_COL_3</text>
<text x="284.5" y="177">+5V</text>
<text x="353" y="178.2">S3</text>
<text x="369.8" y="174">SW_COL_4</text>
<text x="48.3" y="186.4">X</text>
<text x="58.4" y="189.7">+5V</text>
<text x="133.3" y="190.3">IC1A</text>
<text x="325.1" y="189.7">S5</text>
<text x="339.1" y="189.7">S6</text>
<text x="353" y="189.7">S7</text>
<text x="368.3" y="189.7">S8</text>
<text x="379.9" y="188">SW_LIN_1</text>
<text x="58.4" y="197.3">GND</text>
<text x="58.4" y="192.2">X_B_IN</text>
<text x="58.4" y="194.7">X_A_IN</text>
<text x="77.5" y="197.3">X_B_IN</text>
<text x="48.3" y="202.4">JST-XH</text>
<text x="77.5" y="199.8">X_A_IN</text>
<text x="133.3" y="198.6">74HC4050D</text>
<text x="133.3" y="203">IC1B</text>
<text x="353" y="201.1">S11</text>
<text x="379.9" y="203.3">SW_LIN_2</text>
<text x="48.3" y="205.4">Y</text>
<text x="58.4" y="208.7">+5V</text>
<text x="78.1" y="208.5">1K5/0603</text>
<text x="85.7" y="205.6">R5</text>
<text x="92.1" y="208.5">1K5/0603</text>
<text x="99.7" y="205.6">R6</text>
<text x="58.4" y="211.3">Y_B_IN</text>
<text x="58.4" y="213.8">Y_A_IN</text>
<text x="133.3" y="211.3">74HC4050D</text>
<text x="133.3" y="215.7">IC1C</text>
<text x="379.9" y="210.9">SW_LIN_3</text>
<text x="48.3" y="221.4">JST-XH</text>
<text x="58.4" y="216.3">GND</text>
<text x="78.7" y="221.4">Y_B_IN</text>
<text x="87.6" y="217.6">GND</text>
<text x="101.6" y="217.6">GND</text>
<text x="243.8" y="217.6">MOTOR</text>
<text x="254.5" y="221.9">+5V</text>
<text x="318.7" y="218.1">CON1</text>
<text x="358.9" y="217">CAP1</text>
<text x="371.6" y="217">CAP4</text>
<text x="48.3" y="224.5">Z</text>
<text x="58.4" y="227.8">+5V</text>
<text x="78.7" y="224">Y_A_IN</text>
<text x="133.3" y="224">74HC4050D</text>
<text x="259.3" y="223.2">JST-XH</text>
<text x="358.9" y="222.1">CAP2</text>
<text x="358.9" y="227.2">CAP3</text>
<text x="371.6" y="222.1">CAP5</text>
<text x="371.6" y="227.2">CAP6</text>
<text x="58.4" y="230.3">Z_B_IN</text>
<text x="58.4" y="232.8">Z_A_IN</text>
<text x="78.1" y="232.6">1K5/0603</text>
<text x="85.7" y="229.8">R7</text>
<text x="92.1" y="232.6">1K5/0603</text>
<text x="99.7" y="229.8">R8</text>
<text x="133.3" y="228.4">IC1D</text>
<text x="224.8" y="230.8">IC3</text>
<text x="58.4" y="235.4">GND</text>
<text x="133.3" y="236.6">74HC4050D</text>
<text x="261" y="239.2">MOT1</text>
<text x="46.1" y="243.5">+3V3</text>
<text x="48.3" y="240.5">JST-XH</text>
<text x="78.7" y="245.5">Z_B_IN</text>
<text x="87.6" y="241.7">GND</text>
<text x="101.6" y="241.7">GND</text>
<text x="133.3" y="241.1">IC1E</text>
<text x="254.5" y="241">+5V</text>
<text x="259.3" y="242.2">JST-XH</text>
<text x="78.7" y="248.1">Z_A_IN</text>
<text x="133.3" y="249.3">74HC4050D</text>
<text x="44.5" y="256.3">IC1P</text>
<text x="54.9" y="257.9">100n/0603/25v</text>
<text x="54.9" y="252.8">C12</text>
<text x="78.1" y="256.7">1K5/0603</text>
<text x="85.7" y="253.9">R9</text>
<text x="92.1" y="256.7">1K5/0603</text>
<text x="98.3" y="253.9">R10</text>
<text x="133.3" y="253.8">IC1F</text>
<text x="224.8" y="257">ULN2003LVDR</text>
<text x="246.8" y="256.2">+3V3</text>
<text x="133.3" y="262">74HC4050D</text>
<text x="215.9" y="258.2">GND</text>
<text x="261" y="258.2">MOT2</text>
<text x="87.6" y="265.9">GND</text>
<text x="101.6" y="265.9">GND</text>
<text x="27.9" y="272.2">ENCODER</text>
<text x="50.8" y="270.9">GND</text>
</g>
<g font-size="2.1">
<text x="368.1" y="39.5">4</text>
<text x="368.1" y="47.1">1</text>
<text x="368.1" y="44.6">2</text>
<text x="368.1" y="42">3</text>
<text x="310.6" y="57.8" transform="rotate(-90 310.6 57.8)">CS</text>
<text x="313.2" y="57.8" transform="rotate(-90 313.2 57.8)">DC</text>
<text x="315.7" y="57.8" transform="rotate(-90 315.7 57.8)">RES</text>
<text x="318.2" y="57.8" transform="rotate(-90 318.2 57.8)">SDA</text>
<text x="320.8" y="57.8" transform="rotate(-90 320.8 57.8)">SCL</text>
<text x="323.3" y="57.8" transform="rotate(-90 323.3 57.8)">VCC</text>
<text x="325.9" y="57.8" transform="rotate(-90 325.9 57.8)">GND</text>
<text x="309.5" y="63.7" transform="rotate(-90 309.5 63.7)">7</text>
<text x="312" y="63.7" transform="rotate(-90 312 63.7)">6</text>
<text x="314.6" y="63.7" transform="rotate(-90 314.6 63.7)">5</text>
<text x="317.1" y="63.7" transform="rotate(-90 317.1 63.7)">4</text>
<text x="319.7" y="63.7" transform="rotate(-90 319.7 63.7)">3</text>
<text x="322.2" y="63.7" transform="rotate(-90 322.2 63.7)">2</text>
<text x="324.7" y="63.7" transform="rotate(-90 324.7 63.7)">1</text>
<text x="100" y="71.8" transform="rotate(-90 100 71.8)">24</text>
<text x="105.1" y="71.8" transform="rotate(-90 105.1 71.8)">36</text>
<text x="110.1" y="71.8" transform="rotate(-90 110.1 71.8)">48</text>
<text x="153.7" y="71.1">PB14</text>
<text x="153.7" y="68.5">PB15</text>
<text x="163.6" y="70">27</text>
<text x="163.6" y="67.4">28</text>
<text x="153.7" y="76.2">PB12</text>
<text x="153.7" y="73.6">PB13</text>
<text x="163.6" y="77.6">22</text>
<text x="163.6" y="75">25</text>
<text x="163.6" y="72.5">26</text>
<text x="101.1" y="81" transform="rotate(-90 101.1 81)">VDD</text>
<text x="106.2" y="81" transform="rotate(-90 106.2 81)">VDD</text>
<text x="111.2" y="81" transform="rotate(-90 111.2 81)">VDD</text>
<text x="153.7" y="81.2">PB10</text>
<text x="153.9" y="78.7">PB11</text>
<text x="154.9" y="83.8">PB9</text>
<text x="163.6" y="82.7">46</text>
<text x="163.6" y="80.1">21</text>
<text x="154.9" y="88.8">PB7</text>
<text x="154.9" y="86.3">PB8</text>
<text x="163.6" y="87.7">43</text>
<text x="163.6" y="85.2">45</text>
<text x="154.9" y="93.9">PB5</text>
<text x="154.9" y="91.4">PB6</text>
<text x="163.6" y="95.3">40</text>
<text x="163.6" y="92.8">41</text>
<text x="163.6" y="90.3">42</text>
<text x="101.1" y="97.2" transform="rotate(-90 101.1 97.2)">VSS</text>
<text x="106.2" y="97.2" transform="rotate(-90 106.2 97.2)">VSS</text>
<text x="111.2" y="97.2" transform="rotate(-90 111.2 97.2)">VSS</text>
<text x="122.2" y="100.4">4</text>
<text x="128.1" y="101.5">PC15</text>
<text x="154.9" y="101.5">PB2</text>
<text x="154.9" y="99">PB3</text>
<text x="154.9" y="96.5">PB4</text>
<text x="163.6" y="100.4">20</text>
<text x="163.6" y="97.9">39</text>
<text x="100" y="104.2" transform="rotate(-90 100 104.2)">23</text>
<text x="105.1" y="104.2" transform="rotate(-90 105.1 104.2)">35</text>
<text x="110.1" y="104.2" transform="rotate(-90 110.1 104.2)">47</text>
<text x="122.2" y="105.5">2</text>
<text x="122.2" y="103">3</text>
<text x="128.1" y="106.6">PC13</text>
<text x="128.1" y="104.1">PC14</text>
<text x="154.9" y="106.6">PB0</text>
<text x="154.9" y="104.1">PB1</text>
<text x="163.6" y="105.5">18</text>
<text x="163.6" y="103">19</text>
<text x="153.9" y="111.7">PA15</text>
<text x="163.6" y="113.1">37</text>
<text x="163.6" y="110.6">38</text>
<text x="153.9" y="116.8">PA13</text>
<text x="153.9" y="114.2">PA14</text>
<text x="153.9" y="119.3">PA12</text>
<text x="163.6" y="115.7">34</text>
<text x="163.6" y="118.2">33</text>
<text x="122.2" y="123.3">5</text>
<text x="128.1" y="124.4">OSC_IN</text>
<text x="153.9" y="124.4">PA10</text>
<text x="154" y="121.9">PA11</text>
<text x="163.6" y="125.8">30</text>
<text x="163.6" y="123.3">31</text>
<text x="163.6" y="120.7">32</text>
<text x="122.2" y="128.4">6</text>
<text x="128.1" y="129.5">OSC_OUT</text>
<text x="155.1" y="126.9">PA9</text>
<text x="155.1" y="129.5">PA8</text>
<text x="163.6" y="130.9">17</text>
<text x="163.6" y="128.4">29</text>
<text x="271.1" y="129.4">IN</text>
<text x="275.7" y="129.4">OUT</text>
<text x="122.2" y="136">1</text>
<text x="128.1" y="137.1">VBAT</text>
<text x="155.1" y="137.1">PA5</text>
<text x="155.1" y="134.6">PA6</text>
<text x="155.1" y="132">PA7</text>
<text x="163.6" y="136">15</text>
<text x="163.6" y="133.4">16</text>
<text x="273.5" y="133">ADJ</text>
<text x="122.2" y="138.5">9</text>
<text x="122.2" y="141.1">8</text>
<text x="128.1" y="139.6">VDDA</text>
<text x="128.1" y="142.2">VSSA</text>
<text x="155.1" y="142.2">PA3</text>
<text x="155.1" y="139.6">PA4</text>
<text x="163.6" y="143.6">12</text>
<text x="163.6" y="141.1">13</text>
<text x="163.6" y="138.5">14</text>
<text x="121" y="148.7">44</text>
<text x="122.2" y="146.1">7</text>
<text x="128.1" y="149.8">BOOT0</text>
<text x="128.1" y="147.3">NRST</text>
<text x="147.8" y="149.8">PA0-WKUP</text>
<text x="155.1" y="147.3">PA1</text>
<text x="155.1" y="144.7">PA2</text>
<text x="163.6" y="148.7">10</text>
<text x="163.6" y="146.1">11</text>
<text x="265.8" y="153.8">1</text>
<text x="265.8" y="156.3">2</text>
<text x="265.8" y="158.8">3</text>
<text x="265.8" y="161.4">4</text>
<text x="351.5" y="184.2">3</text>
<text x="358.5" y="184.2">1</text>
<text x="54.4" y="191.9">3</text>
<text x="54.4" y="189.3">4</text>
<text x="351.5" y="186.8">4</text>
<text x="358.5" y="186.8">2</text>
<text x="54.4" y="196.9">1</text>
<text x="54.4" y="194.4">2</text>
<text x="122.2" y="193.1">3</text>
<text x="138.2" y="193.1">2</text>
<text x="323.6" y="195.7">3</text>
<text x="330.5" y="195.7">1</text>
<text x="337.5" y="195.7">3</text>
<text x="344.5" y="195.7">1</text>
<text x="351.5" y="195.7">3</text>
<text x="358.5" y="195.7">1</text>
<text x="366.7" y="195.7">3</text>
<text x="373.7" y="195.7">1</text>
<text x="323.6" y="198.2">4</text>
<text x="330.5" y="198.2">2</text>
<text x="337.5" y="198.2">4</text>
<text x="344.5" y="198.2">2</text>
<text x="351.5" y="198.2">4</text>
<text x="358.5" y="198.2">2</text>
<text x="366.7" y="198.2">4</text>
<text x="373.7" y="198.2">2</text>
<text x="54.4" y="208.4">4</text>
<text x="122.2" y="205.8">5</text>
<text x="138.2" y="205.8">4</text>
<text x="351.5" y="207.1">3</text>
<text x="351.5" y="209.6">4</text>
<text x="358.5" y="207.1">1</text>
<text x="358.5" y="209.6">2</text>
<text x="54.4" y="216">1</text>
<text x="54.4" y="213.4">2</text>
<text x="54.4" y="210.9">3</text>
<text x="122.2" y="218.5">7</text>
<text x="138.2" y="218.5">6</text>
<text x="324.9" y="221.1">8</text>
<text x="54.4" y="227.4">4</text>
<text x="260.6" y="226.1">1</text>
<text x="324.9" y="226.1">6</text>
<text x="324.9" y="223.6">7</text>
<text x="54.4" y="232.5">2</text>
<text x="54.4" y="229.9">3</text>
<text x="122.2" y="231.2">9</text>
<text x="138.2" y="231.2">10</text>
<text x="221.3" y="233.8">1</text>
<text x="242.3" y="233.8">16</text>
<text x="260.6" y="228.7">2</text>
<text x="260.6" y="231.2">3</text>
<text x="260.6" y="233.8">4</text>
<text x="324.9" y="233.8">3</text>
<text x="324.9" y="231.2">4</text>
<text x="324.9" y="228.7">5</text>
<text x="54.4" y="235">1</text>
<text x="221.3" y="236.3">2</text>
<text x="221.3" y="238.8">3</text>
<text x="227.1" y="234.9">I1</text>
<text x="227.1" y="237.4">I2</text>
<text x="227.1" y="240">I3</text>
<text x="234.8" y="234.9">O1</text>
<text x="234.8" y="237.4">O2</text>
<text x="234.8" y="240">O3</text>
<text x="242.3" y="236.3">15</text>
<text x="242.3" y="238.8">14</text>
<text x="324.9" y="238.8">1</text>
<text x="324.9" y="236.3">2</text>
<text x="121.2" y="243.9">11</text>
<text x="138.2" y="243.9">12</text>
<text x="221.3" y="241.4">4</text>
<text x="221.3" y="243.9">5</text>
<text x="227.1" y="242.5">I4</text>
<text x="227.1" y="245">I5</text>
<text x="234.8" y="242.5">O4</text>
<text x="234.8" y="245">O5</text>
<text x="242.3" y="241.4">13</text>
<text x="242.3" y="243.9">12</text>
<text x="260.6" y="245.2">1</text>
<text x="45.4" y="250.8" transform="rotate(-90 45.4 250.8)">1</text>
<text x="221.3" y="246.5">6</text>
<text x="221.3" y="249">7</text>
<text x="221.3" y="251.5">8</text>
<text x="227.1" y="247.6">I6</text>
<text x="227.1" y="250.1">I7</text>
<text x="234.8" y="247.6">O6</text>
<text x="234.8" y="250.1">O7</text>
<text x="242.3" y="246.5">11</text>
<text x="242.3" y="249">10</text>
<text x="242.3" y="251.5">9</text>
<text x="260.6" y="247.7">2</text>
<text x="260.6" y="250.3">3</text>
<text x="121" y="256.6">14</text>
<text x="138.2" y="256.6">15</text>
<text x="227.1" y="252.6">GND CD+</text>
<text x="260.6" y="252.8">4</text>
<text x="45.4" y="261.8" transform="rotate(-90 45.4 261.8)">8</text>
</g>
<g font-size="1.8">
<text x="374.6" y="45.5">SWCLK</text>
<text x="374.6" y="43">SWDIO</text>
<text x="170.2" y="68.4">MOT1_DIR</text>
<text x="170.2" y="70.9">MOT2_EN</text>
<text x="170.2" y="73.5">MOT2_STEP</text>
<text x="170.2" y="76">MOT2_DIR</text>
<text x="170.2" y="83.6">RES_SCR</text>
<text x="170.2" y="81.1">SW_COL_3</text>
<text x="170.2" y="78.6">SW_COL_4</text>
<text x="170.2" y="88.7">SDA</text>
<text x="170.2" y="91.3">SCL</text>
<text x="170.2" y="106.5">SW_COL_1</text>
<text x="170.2" y="104">SW_COL_2</text>
<text x="170.2" y="111.6">MOT1_EN</text>
<text x="170.2" y="114.1">SWCLK</text>
<text x="170.2" y="116.7">SWDIO</text>
<text x="170.2" y="119.2">USB+</text>
<text x="170.2" y="124.3">MOT1_STEP</text>
<text x="170.2" y="121.7">USB-</text>
<text x="170.2" y="131.9">Y_B</text>
<text x="170.2" y="129.4">X_A</text>
<text x="170.2" y="126.8">X_B</text>
<text x="170.2" y="134.4">Y_A</text>
<text x="170.2" y="137">SW_LIN_1</text>
<text x="170.2" y="139.5">SW_LIN_2</text>
<text x="170.2" y="142.1">SW_LIN_3</text>
<text x="111.8" y="146.5">RESET</text>
<text x="170.2" y="149.7">Z_A</text>
<text x="170.2" y="147.1">Z_B</text>
<text x="170.2" y="144.6">SW_LIN_4</text>
<text x="294.6" y="159.8">USB+</text>
<text x="294.6" y="157.3">USB-</text>
<text x="144.8" y="194.1">X_B</text>
<text x="144.8" y="206.8">X_A</text>
<text x="144.8" y="219.5">Y_B</text>
<text x="334" y="227.1">SW_COL_2</text>
<text x="334" y="224.6">SW_COL_3</text>
<text x="334" y="222">SW_COL_4</text>
<text x="144.8" y="232.2">Y_A</text>
<text x="334" y="229.7">SW_COL_1</text>
<text x="334" y="232.2">SW_LIN_1</text>
<text x="205.3" y="237.3">MOT1_STEP</text>
<text x="206.9" y="239.8">MOT1_DIR</text>
<text x="207.5" y="234.7">MOT1_EN</text>
<text x="334" y="234.7">SW_LIN_2</text>
<text x="334" y="237.3">SW_LIN_3</text>
<text x="334" y="239.8">SW_LIN_4</text>
<text x="144.8" y="244.9">Z_B</text>
<text x="205.3" y="244.9">MOT2_STEP</text>
<text x="207.5" y="242.4">MOT2_EN</text>
<text x="206.9" y="247.4">MOT2_DIR</text>
<text x="47.6" y="253.2" transform="rotate(-90 47.6 253.2)">VDD</text>
<text x="144.8" y="257.6">Z_A</text>
<text x="47.6" y="261.5" transform="rotate(-90 47.6 261.5)">VSS</text>
</g>
</svg>
